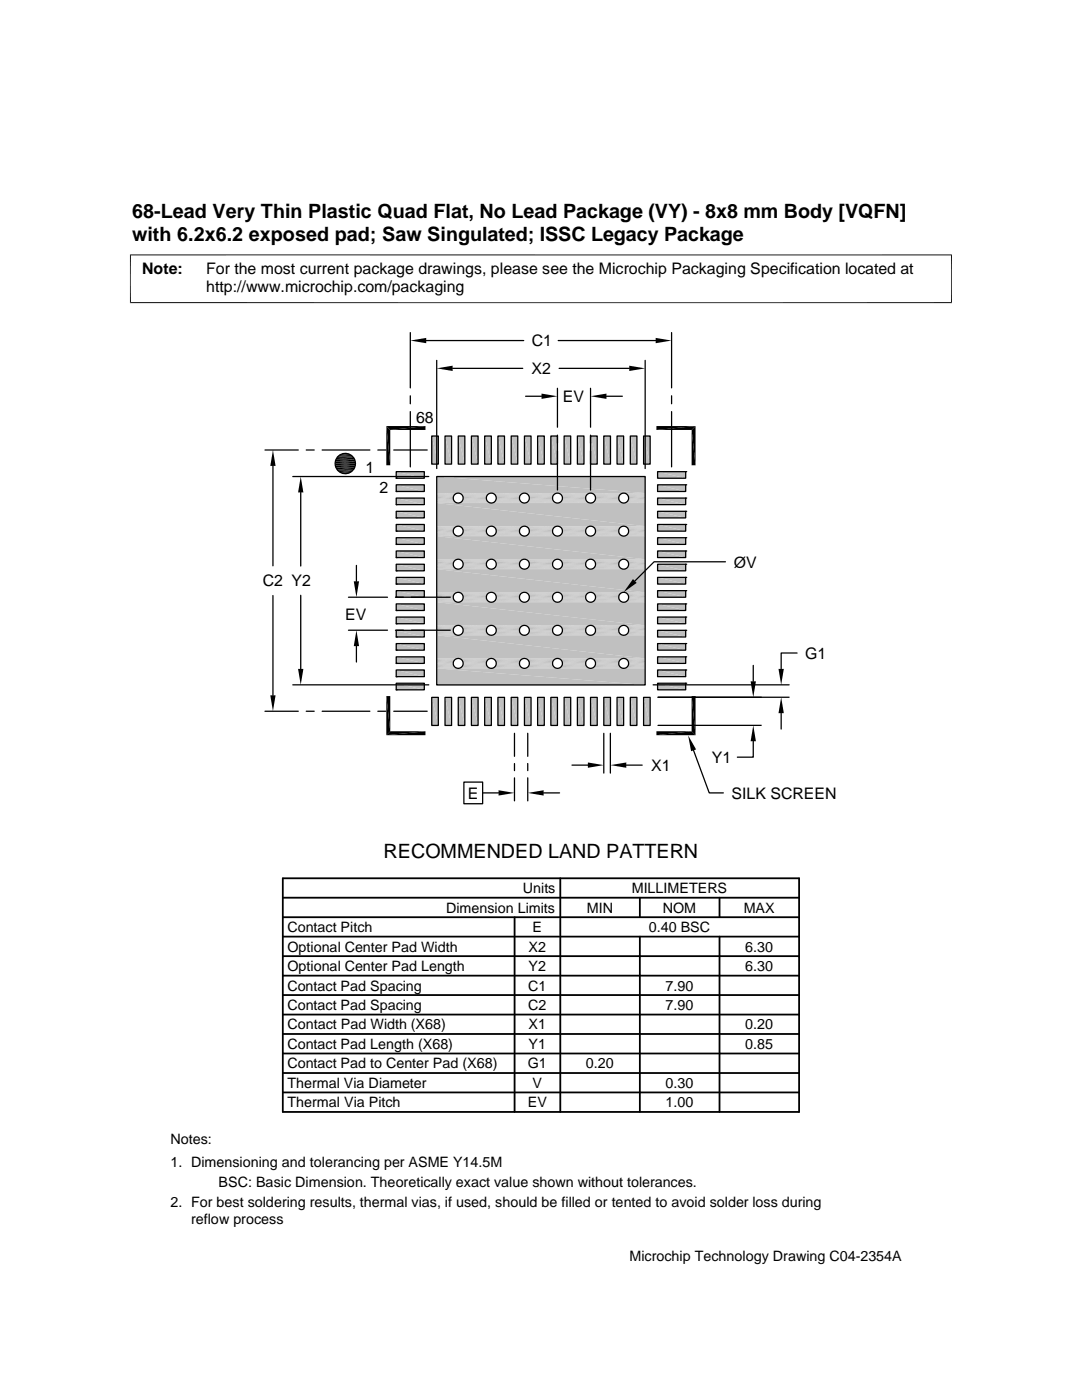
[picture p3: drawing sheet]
<svg xmlns="http://www.w3.org/2000/svg" width="216mm" height="279mm" viewBox="0 0 216 279" stroke-linecap="round" stroke-linejoin="round" font-family="sans-serif">
<g fill="#c0c0c0">
<path d="M128.4 87l1.3 5.6h-1.3z"/>
<path d="M128.4 87h1.3v5.6z"/>
<path d="M125.8 87l1.3 5.6h-1.3z"/>
<path d="M125.8 87h1.3v5.6z"/>
<path d="M123.1 87l1.3 5.6h-1.3z"/>
<path d="M123.1 87h1.3v5.6z"/>
<path d="M120.5 87l1.3 5.6h-1.3z"/>
<path d="M120.5 87h1.3v5.6z"/>
<path d="M117.8 87l1.4 5.6h-1.4z"/>
<path d="M117.8 87h1.4v5.6z"/>
<path d="M115.2 87l1.3 5.6h-1.3z"/>
<path d="M115.2 87h1.3v5.6z"/>
<path d="M112.6 87l1.3 5.6h-1.3z"/>
<path d="M112.6 87h1.3v5.6z"/>
<path d="M109.9 87l1.3 5.6h-1.3z"/>
<path d="M109.9 87h1.3v5.6z"/>
<path d="M107.3 87l1.3 5.6h-1.3z"/>
<path d="M107.3 87h1.3v5.6z"/>
<path d="M104.6 87l1.4 5.6h-1.4z"/>
<path d="M104.6 87h1.4v5.6z"/>
<path d="M102 87l1.3 5.6h-1.3z"/>
<path d="M102 87h1.3v5.6z"/>
<path d="M99.4 87l1.3 5.6h-1.3z"/>
<path d="M99.4 87h1.3v5.6z"/>
<path d="M96.7 87l1.3 5.6h-1.3z"/>
<path d="M96.7 87h1.3v5.6z"/>
<path d="M94.1 87l1.3 5.6h-1.3z"/>
<path d="M94.1 87h1.3v5.6z"/>
<path d="M91.4 87l1.4 5.6h-1.4z"/>
<path d="M91.4 87h1.4v5.6z"/>
<path d="M88.8 87l1.3 5.6h-1.3z"/>
<path d="M88.8 87h1.3v5.6z"/>
<path d="M86.1 87l1.4 5.6h-1.4z"/>
<path d="M86.1 87h1.4v5.6z"/>
<path d="M79.1 94.1l5.6 1.3h-5.6z"/>
<path d="M79.1 94.1h5.6v1.3z"/>
<path d="M131.2 94.1l5.6 1.3h-5.6z"/>
<path d="M131.2 94.1h5.6v1.3z"/>
<path d="M79.1 96.8l5.6 1.3h-5.6z"/>
<path d="M79.1 96.8h5.6v1.3z"/>
<path d="M131.2 96.8l5.6 1.3h-5.6z"/>
<path d="M131.2 96.8h5.6v1.3z"/>
<path d="M79.1 99.4l5.6 1.3h-5.6z"/>
<path d="M79.1 99.4h5.6v1.3z"/>
<path d="M131.2 99.4l5.6 1.3h-5.6z"/>
<path d="M131.2 99.4h5.6v1.3z"/>
<path d="M79.1 102l5.6 1.4h-5.6z"/>
<path d="M79.1 102h5.6v1.4z"/>
<path d="M131.2 102l5.6 1.4h-5.6z"/>
<path d="M131.2 102h5.6v1.4z"/>
<path d="M79.1 104.7l5.6 1.3h-5.6z"/>
<path d="M79.1 104.7h5.6v1.3z"/>
<path d="M131.2 104.7l5.6 1.3h-5.6z"/>
<path d="M131.2 104.7h5.6v1.3z"/>
<path d="M79.1 107.3l5.6 1.3h-5.6z"/>
<path d="M79.1 107.3h5.6v1.3z"/>
<path d="M131.2 107.3l5.6 1.3h-5.6z"/>
<path d="M131.2 107.3h5.6v1.3z"/>
<path d="M79.1 110l5.6 1.3h-5.6z"/>
<path d="M79.1 110h5.6v1.3z"/>
<path d="M131.2 110l5.6 1.3h-5.6z"/>
<path d="M131.2 110h5.6v1.3z"/>
<path d="M79.1 112.6l5.6 1.3h-5.6z"/>
<path d="M79.1 112.6h5.6v1.3z"/>
<path d="M131.2 112.6l5.6 1.3h-5.6z"/>
<path d="M131.2 112.6h5.6v1.3z"/>
<path d="M79.1 115.2l5.6 1.4h-5.6z"/>
<path d="M79.1 115.2h5.6v1.4z"/>
<path d="M131.2 115.2l5.6 1.4h-5.6z"/>
<path d="M131.2 115.2h5.6v1.4z"/>
<path d="M79.1 117.9l5.6 1.3h-5.6z"/>
<path d="M79.1 117.9h5.6v1.3z"/>
<path d="M131.2 117.9l5.6 1.3h-5.6z"/>
<path d="M131.2 117.9h5.6v1.3z"/>
<path d="M79.1 120.5l5.6 1.3h-5.6z"/>
<path d="M79.1 120.5h5.6v1.3z"/>
<path d="M131.2 120.5l5.6 1.3h-5.6z"/>
<path d="M131.2 120.5h5.6v1.3z"/>
<path d="M79.1 123.1l5.6 1.4h-5.6z"/>
<path d="M79.1 123.1h5.6v1.4z"/>
<path d="M131.2 123.1l5.6 1.4h-5.6z"/>
<path d="M131.2 123.1h5.6v1.4z"/>
<path d="M79.1 125.8l5.6 1.3h-5.6z"/>
<path d="M79.1 125.8h5.6v1.3z"/>
<path d="M131.2 125.8l5.6 1.3h-5.6z"/>
<path d="M131.2 125.8h5.6v1.3z"/>
<path d="M79.1 128.4l5.6 1.4h-5.6z"/>
<path d="M79.1 128.4h5.6v1.4z"/>
<path d="M131.2 128.4l5.6 1.4h-5.6z"/>
<path d="M131.2 128.4h5.6v1.4z"/>
<path d="M79.1 131.1l5.6 1.3h-5.6z"/>
<path d="M79.1 131.1h5.6v1.3z"/>
<path d="M131.2 131.1l5.6 1.3h-5.6z"/>
<path d="M131.2 131.1h5.6v1.3z"/>
<path d="M79.1 133.7l5.6 1.3h-5.6z"/>
<path d="M79.1 133.7h5.6v1.3z"/>
<path d="M131.2 133.7l5.6 1.3h-5.6z"/>
<path d="M131.2 133.7h5.6v1.3z"/>
<path d="M79.1 136.4l5.6 1.3h-5.6z"/>
<path d="M79.1 136.4h5.6v1.3z"/>
<path d="M131.2 136.4l5.6 1.3h-5.6z"/>
<path d="M131.2 136.4h5.6v1.3z"/>
<path d="M128.4 139.2l1.3 5.6h-1.3z"/>
<path d="M128.4 139.2h1.3v5.6z"/>
<path d="M125.8 139.2l1.3 5.6h-1.3z"/>
<path d="M125.8 139.2h1.3v5.6z"/>
<path d="M123.1 139.2l1.3 5.6h-1.3z"/>
<path d="M123.1 139.2h1.3v5.6z"/>
<path d="M120.5 139.2l1.3 5.6h-1.3z"/>
<path d="M120.5 139.2h1.3v5.6z"/>
<path d="M117.8 139.2l1.4 5.6h-1.4z"/>
<path d="M117.8 139.2h1.4v5.6z"/>
<path d="M115.2 139.2l1.3 5.6h-1.3z"/>
<path d="M115.2 139.2h1.3v5.6z"/>
<path d="M112.6 139.2l1.3 5.6h-1.3z"/>
<path d="M112.6 139.2h1.3v5.6z"/>
<path d="M109.9 139.2l1.3 5.6h-1.3z"/>
<path d="M109.9 139.2h1.3v5.6z"/>
<path d="M107.3 139.2l1.3 5.6h-1.3z"/>
<path d="M107.3 139.2h1.3v5.6z"/>
<path d="M104.6 139.2l1.4 5.6h-1.4z"/>
<path d="M104.6 139.2h1.4v5.6z"/>
<path d="M102 139.2l1.3 5.6h-1.3z"/>
<path d="M102 139.2h1.3v5.6z"/>
<path d="M99.4 139.2l1.3 5.6h-1.3z"/>
<path d="M99.4 139.2h1.3v5.6z"/>
<path d="M96.7 139.2l1.3 5.6h-1.3z"/>
<path d="M96.7 139.2h1.3v5.6z"/>
<path d="M94.1 139.2l1.3 5.6h-1.3z"/>
<path d="M94.1 139.2h1.3v5.6z"/>
<path d="M91.4 139.2l1.4 5.6h-1.4z"/>
<path d="M91.4 139.2h1.4v5.6z"/>
<path d="M88.8 139.2l1.3 5.6h-1.3z"/>
<path d="M88.8 139.2h1.3v5.6z"/>
<path d="M86.1 139.2l1.4 5.6h-1.4z"/>
<path d="M86.1 139.2h1.4v5.6z"/>
<path d="M87.1 95.1l41.6 3.3h-41.6z"/>
<path d="M87.1 95.1h41.6v3.3z"/>
</g>
<g fill="none" stroke="#c0c0c0" stroke-width=".2">
<path d="M87.1 98.4h41.6M87.1 98.5h4.1M87.1 98.6h3.8M91.7 98.5h6.1M91.9 98.6h5.6M98.3 98.5h6.1M98.5 98.6h5.6M104.9 98.5h6.1M105.1 98.6h5.6M111.5 98.5h6.1M111.7 98.6h5.6M118.1 98.5h6.1"/>
<path d="M118.3 98.6h5.7M124.7 98.5h4M124.9 98.6h3.8M87.1 100.2h3.8M87.1 100.3h4.1M87.1 100.4h41.6M91.7 100.3h6.1M91.9 100.2h5.6M98.3 100.3h6.1M98.5 100.2h5.6M104.9 100.3h6.1M105.1 100.2h5.6"/>
<path d="M111.5 100.3h6.1M111.7 100.2h5.6M118.1 100.3h6.1M118.3 100.2h5.7M124.7 100.3h4M124.9 100.2h3.8"/>
</g>
<g fill="none" stroke="#c0c0c0" stroke-width=".21">
<path d="M87.1 98.8h3.6M87.1 100h3.6M92.1 98.8h5.2M92.1 100h5.2M98.7 98.8h5.2M98.7 100h5.2M105.3 98.8h5.2M105.3 100h5.2M112 98.8h5.1M112 100h5.1M118.6 98.8h5.1M118.6 100h5.1"/>
<path d="M125.2 98.8h3.5M125.2 100h3.5"/>
</g>
<g fill="none" stroke="#c0c0c0" stroke-width=".23">
<path d="M87.1 99h3.5M87.1 99.8h3.5M92.3 99.8h4.9M92.3 99h4.9M98.9 99.8h4.9M98.9 99h4.9M105.5 99.8h4.9M105.5 99h4.9M112.1 99.8h4.9M112.1 99h4.9M118.7 99.8h4.9M118.7 99h4.9"/>
<path d="M125.3 99.8h3.4M125.3 99h3.4"/>
</g>
<g fill="none" stroke="#c0c0c0" stroke-width=".25">
<path d="M87.1 99.3h3.4M87.1 99.5h3.4M92.4 99.5h4.7M92.4 99.3h4.7M99 99.5h4.7M99 99.3h4.7M105.6 99.5h4.7M105.6 99.3h4.7M112.2 99.5h4.7M112.2 99.3h4.7M118.8 99.5h4.7M118.8 99.3h4.7"/>
<path d="M125.4 99.5h3.3M125.4 99.3h3.3"/>
</g>
<g fill="#c0c0c0">
<path d="M87.1 100.4l41.6 4.6h-41.6z"/>
<path d="M87.1 100.4h41.6v4.6z"/>
</g>
<g fill="none" stroke="#c0c0c0" stroke-width=".2">
<path d="M87.1 105h41.6M87.1 105.1h4.1M87.1 105.2h3.8M87.1 105.4h3.6M87.1 106.8h3.8M87.1 106.9h4.1M87.1 107h41.6M91.7 106.9h6.1M91.7 105.1h6.1M91.9 105.2h5.6M91.9 106.8h5.6M92.1 105.4h5.2"/>
<path d="M98.3 106.9h6.1M98.3 105.1h6.1M98.5 105.2h5.6M98.5 106.8h5.6M98.7 105.4h5.2M104.9 105.1h6.1M104.9 106.9h6.1M105.1 105.2h5.6M105.1 106.8h5.6M105.3 105.4h5.2M111.5 105.1h6.1M111.5 106.9h6.1"/>
<path d="M111.7 105.2h5.6M111.7 106.8h5.6M112 105.4h5.1M118.1 105.1h6.1M118.1 106.9h6.1M118.3 105.2h5.7M118.3 106.8h5.7M118.6 105.4h5.1M124.7 105.1h4M124.7 106.9h4M124.9 105.2h3.8M124.9 106.8h3.8"/>
<path d="M125.2 105.4h3.5"/>
</g>
<g fill="none" stroke="#c0c0c0" stroke-width=".25">
<path d="M87.1 105.6h3.5M87.1 105.9h3.4M87.1 106.1h3.4M92.3 105.6h4.9M92.4 106.1h4.7M92.4 105.9h4.7M98.9 105.6h4.9M99 106.1h4.7M99 105.9h4.7M105.5 105.6h4.9M105.6 106.1h4.7M105.6 105.9h4.7"/>
<path d="M112.1 105.6h4.9M112.2 106.1h4.7M112.2 105.9h4.7M118.7 105.6h4.9M118.8 106.1h4.7M118.8 105.9h4.7M125.3 105.6h3.4M125.4 106.1h3.3M125.4 105.9h3.3"/>
</g>
<path d="M87.1 106.4h3.5M92.3 106.4h4.9M98.9 106.4h4.9M105.5 106.4h4.9M112.1 106.4h4.9M118.7 106.4h4.9M125.3 106.4h3.4" fill="none" stroke="#c0c0c0" stroke-width=".23"/>
<path d="M87.1 106.6h3.6M92.1 106.6h5.2M98.7 106.6h5.2M105.3 106.6h5.2M112 106.6h5.1M118.6 106.6h5.1M125.2 106.6h3.5" fill="none" stroke="#c0c0c0" stroke-width=".21"/>
<g fill="#c0c0c0">
<path d="M87.1 107l41.6 4.6h-41.6z"/>
<path d="M87.1 107h41.6v4.6z"/>
</g>
<g fill="none" stroke="#c0c0c0" stroke-width=".2">
<path d="M87.1 111.6h41.6M87.1 111.7h4.1M87.1 111.8h3.8M87.1 112h3.6M87.1 113.4h3.8M87.1 113.5h4.1M87.1 113.6h41.6M91.7 113.5h6.1M91.7 111.7h6.1M91.9 111.8h5.6M91.9 113.4h5.6M92.1 112h5.2"/>
<path d="M98.3 113.5h6.1M98.3 111.7h6.1M98.5 111.8h5.6M98.5 113.4h5.6M98.7 112h5.2M104.9 111.7h6.1M104.9 113.5h6.1M105.1 111.8h5.6M105.1 113.4h5.6M105.3 112h5.2M111.5 111.7h6.1M111.5 113.5h6.1"/>
<path d="M111.7 111.8h5.6M111.7 113.4h5.6M112 112h5.1M118.1 111.7h6.1M118.1 113.5h6.1M118.3 111.8h5.7M118.3 113.4h5.7M118.6 112h5.1M124.7 111.7h4M124.7 113.5h4M124.9 111.8h3.8M124.9 113.4h3.8"/>
<path d="M125.2 112h3.5"/>
</g>
<g fill="none" stroke="#c0c0c0" stroke-width=".25">
<path d="M87.1 112.2h3.5M87.1 112.5h3.4M87.1 112.7h3.4M92.3 112.2h4.9M92.4 112.7h4.7M92.4 112.5h4.7M98.9 112.2h4.9M99 112.7h4.7M99 112.5h4.7M105.5 112.2h4.9M105.6 112.7h4.7M105.6 112.5h4.7"/>
<path d="M112.1 112.2h4.9M112.2 112.7h4.7M112.2 112.5h4.7M118.7 112.2h4.9M118.8 112.7h4.7M118.8 112.5h4.7M125.3 112.2h3.4M125.4 112.7h3.3M125.4 112.5h3.3"/>
</g>
<path d="M87.1 113h3.5M92.3 113h4.9M98.9 113h4.9M105.5 113h4.9M112.1 113h4.9M118.7 113h4.9M125.3 113h3.4" fill="none" stroke="#c0c0c0" stroke-width=".23"/>
<path d="M87.1 113.2h3.6M92.1 113.2h5.2M98.7 113.2h5.2M105.3 113.2h5.2M112 113.2h5.1M118.6 113.2h5.1M125.2 113.2h3.5" fill="none" stroke="#c0c0c0" stroke-width=".21"/>
<g fill="#c0c0c0">
<path d="M87.1 113.6l41.6 4.6h-41.6z"/>
<path d="M87.1 113.6h41.6v4.6z"/>
</g>
<g fill="none" stroke="#c0c0c0" stroke-width=".2">
<path d="M87.1 118.2h41.6M87.1 118.3h4.1M87.1 118.4h3.8M87.1 119.8h3.6M87.1 120h3.8M91.7 118.3h6.1M91.9 118.4h5.6M91.9 120h5.6M92.1 119.8h5.2M98.3 118.3h6.1M98.5 118.4h5.6M98.5 120h5.6"/>
<path d="M98.7 119.8h5.2M104.9 118.3h6.1M105.1 118.4h5.6M105.1 120h5.6M105.3 119.8h5.2M111.5 118.3h6.1M111.7 118.4h5.6M111.7 120h5.6M112 119.8h5.1M118.1 118.3h6.1M118.3 118.4h5.7M118.3 120h5.7"/>
<path d="M118.6 119.8h5.1M124.7 118.3h4M124.9 118.4h3.8M124.9 120h3.8M125.2 119.8h3.5M87.1 120.1h4.1M87.1 120.2h41.6M91.7 120.1h6.1M98.3 120.1h6.1M104.9 120.1h6.1M111.5 120.1h6.1M118.1 120.1h6.1"/>
<path d="M124.7 120.1h4"/>
</g>
<path d="M87.1 118.6h3.6M92.1 118.6h5.2M98.7 118.6h5.2M105.3 118.6h5.2M112 118.6h5.1M118.6 118.6h5.1M125.2 118.6h3.5" fill="none" stroke="#c0c0c0" stroke-width=".21"/>
<path d="M87.1 118.8h3.5M92.3 118.8h4.9M98.9 118.8h4.9M105.5 118.8h4.9M112.1 118.8h4.9M118.7 118.8h4.9M125.3 118.8h3.4" fill="none" stroke="#c0c0c0" stroke-width=".23"/>
<g fill="none" stroke="#c0c0c0" stroke-width=".25">
<path d="M87.1 119.1h3.4M87.1 119.3h3.4M87.1 119.6h3.5M92.3 119.6h4.9M92.4 119.3h4.7M92.4 119.1h4.7M98.9 119.6h4.9M99 119.3h4.7M99 119.1h4.7M105.5 119.6h4.9M105.6 119.3h4.7M105.6 119.1h4.7"/>
<path d="M112.1 119.6h4.9M112.2 119.3h4.7M112.2 119.1h4.7M118.7 119.6h4.9M118.8 119.3h4.7M118.8 119.1h4.7M125.3 119.6h3.4M125.4 119.3h3.3M125.4 119.1h3.3"/>
</g>
<g fill="#c0c0c0">
<path d="M87.1 120.2l41.6 4.6h-41.6z"/>
<path d="M87.1 120.2h41.6v4.6z"/>
</g>
<g fill="none" stroke="#c0c0c0" stroke-width=".2">
<path d="M87.1 124.8h41.6M87.1 124.9h4.1M87.1 125h3.8M87.1 126.4h3.6M87.1 126.6h3.8M87.1 126.7h4.1M87.1 126.8h41.6M91.7 126.7h6.1M91.7 124.9h6.1M91.9 125h5.6M91.9 126.6h5.6M92.1 126.4h5.2"/>
<path d="M98.3 126.7h6.1M98.3 124.9h6.1M98.5 125h5.6M98.5 126.6h5.6M98.7 126.4h5.2M104.9 124.9h6.1M104.9 126.7h6.1M105.1 125h5.6M105.1 126.6h5.6M105.3 126.4h5.2M111.5 124.9h6.1M111.5 126.7h6.1"/>
<path d="M111.7 125h5.6M111.7 126.6h5.6M112 126.4h5.1M118.1 124.9h6.1M118.1 126.7h6.1M118.3 125h5.7M118.3 126.6h5.7M118.6 126.4h5.1M124.7 124.9h4M124.7 126.7h4M124.9 125h3.8M124.9 126.6h3.8"/>
<path d="M125.2 126.4h3.5"/>
</g>
<path d="M87.1 125.2h3.6M92.1 125.2h5.2M98.7 125.2h5.2M105.3 125.2h5.2M112 125.2h5.1M118.6 125.2h5.1M125.2 125.2h3.5" fill="none" stroke="#c0c0c0" stroke-width=".21"/>
<path d="M87.1 125.4h3.5M92.3 125.4h4.9M98.9 125.4h4.9M105.5 125.4h4.9M112.1 125.4h4.9M118.7 125.4h4.9M125.3 125.4h3.4" fill="none" stroke="#c0c0c0" stroke-width=".23"/>
<g fill="none" stroke="#c0c0c0" stroke-width=".25">
<path d="M87.1 125.7h3.4M87.1 125.9h3.4M87.1 126.2h3.5M92.3 126.2h4.9M92.4 125.9h4.7M92.4 125.7h4.7M98.9 126.2h4.9M99 125.9h4.7M99 125.7h4.7M105.5 126.2h4.9M105.6 125.9h4.7M105.6 125.7h4.7"/>
<path d="M112.1 126.2h4.9M112.2 125.9h4.7M112.2 125.7h4.7M118.7 126.2h4.9M118.8 125.9h4.7M118.8 125.7h4.7M125.3 126.2h3.4M125.4 125.9h3.3M125.4 125.7h3.3"/>
</g>
<g fill="#c0c0c0">
<path d="M87.1 126.8l41.6 4.6h-41.6z"/>
<path d="M87.1 126.8h41.6v4.6z"/>
</g>
<g fill="none" stroke="#c0c0c0" stroke-width=".2">
<path d="M87.1 131.4h41.6M87.1 131.5h4.1M87.1 131.6h3.8M87.1 133.2h3.8M87.1 133.3h4.1M87.1 133.4h41.6M91.7 133.3h6.1M91.7 131.5h6.1M91.9 131.6h5.6M91.9 133.2h5.6M98.3 133.3h6.1M98.3 131.5h6.1"/>
<path d="M98.5 131.6h5.6M98.5 133.2h5.6M104.9 131.5h6.1M104.9 133.3h6.1M105.1 131.6h5.6M105.1 133.2h5.6M111.5 131.5h6.1M111.5 133.3h6.1M111.7 131.6h5.6M111.7 133.2h5.6M118.1 131.5h6.1M118.1 133.3h6.1"/>
<path d="M118.3 131.6h5.7M118.3 133.2h5.7M124.7 131.5h4M124.7 133.3h4M124.9 131.6h3.8M124.9 133.2h3.8"/>
</g>
<g fill="none" stroke="#c0c0c0" stroke-width=".21">
<path d="M87.1 131.8h3.6M87.1 133h3.6M92.1 131.8h5.2M92.1 133h5.2M98.7 131.8h5.2M98.7 133h5.2M105.3 131.8h5.2M105.3 133h5.2M112 131.8h5.1M112 133h5.1M118.6 131.8h5.1M118.6 133h5.1"/>
<path d="M125.2 131.8h3.5M125.2 133h3.5"/>
</g>
<g fill="none" stroke="#c0c0c0" stroke-width=".23">
<path d="M87.1 132h3.5M87.1 132.8h3.5M92.3 132.8h4.9M92.3 132h4.9M98.9 132.8h4.9M98.9 132h4.9M105.5 132.8h4.9M105.5 132h4.9M112.1 132.8h4.9M112.1 132h4.9M118.7 132.8h4.9M118.7 132h4.9"/>
<path d="M125.3 132.8h3.4M125.3 132h3.4"/>
</g>
<g fill="none" stroke="#c0c0c0" stroke-width=".25">
<path d="M87.1 132.3h3.4M87.1 132.5h3.4M92.4 132.5h4.7M92.4 132.3h4.7M99 132.5h4.7M99 132.3h4.7M105.6 132.5h4.7M105.6 132.3h4.7M112.2 132.5h4.7M112.2 132.3h4.7M118.8 132.5h4.7M118.8 132.3h4.7"/>
<path d="M125.4 132.5h3.3M125.4 132.3h3.3"/>
</g>
<g fill="#c0c0c0">
<path d="M87.1 133.4l41.6 3.3h-41.6z"/>
<path d="M87.1 133.4h41.6v3.3z"/>
</g>
<g fill="none" stroke="#000" stroke-width=".25">
<path d="M81.9 66.4v11M81.9 79v1.6M85 68h19.5M87.1 71.9v21.6M90.3 73.5h14M104.9 79.1h3.2M111.2 77.5v7.8M111.4 68h19.4M111.6 73.5h14M117.8 77.5v7.8M121 79.1h3.2M128.7 71.9v21.6"/>
<path d="M134 66.4v11M134 79v1.6M52.9 89.8h6.6M54.5 93v19.9M58.4 95.1h27.2M60 98.3v14.7M61.1 89.8h1.6M64.3 89.8h9.5M67.5 91h2.8M67.5 94.1h2.8M75.4 89.8h1.6M78.6 89.8h6.6"/>
<path d="M79.1 99.4h5.6v1.3h-5.6zM79.1 96.8h5.6v1.3h-5.6zM79.1 98.1h.1M79.1 94.1h5.6v1.3h-5.6zM79.1 95.4h.1M81.9 82.1v11.1M86.1 87h1.4v5.6h-1.4zM87.1 95.1h41.6v41.6h-41.6zM88.8 87h1.3v5.6h-1.3zM91.4 87h1.4v5.6h-1.4zM94.1 87h1.3v5.6h-1.3zM96.7 87h1.3v5.6h-1.3z"/>
<path d="M99.4 87h1.3v5.6h-1.3zM102 87h1.3v5.6h-1.3zM104.6 87h1.4v5.6h-1.4zM107.3 87h1.3v5.6h-1.3zM109.9 87h1.3v5.6h-1.3zM111.2 86.8v1.6M111.2 90v7.8M112.6 87h1.3v5.6h-1.3zM115.2 87h1.3v5.6h-1.3zM117.8 86.8v1.6M117.8 90v7.8M117.8 87h1.4v5.6h-1.4z"/>
<path d="M120.5 87h1.3v5.6h-1.3zM123.1 87h1.3v5.6h-1.3zM125.8 87h1.3v5.6h-1.3zM128.4 87h1.3v5.6h-1.3zM131.2 94.1h5.6v1.3h-5.6zM131.2 96.8h5.6v1.3h-5.6zM131.2 99.4h5.6v1.3h-5.6zM134 82.1v11.1M136.8 94.1h.1M136.8 96.8h.1M136.8 99.4h.1M54.5 118.9v19.9"/>
<path d="M60 118.8v14.7M69.5 119.2h7.8M71.1 112.8v3.2M78.9 119.2h1.6M79.1 117.9h5.6v1.3h-5.6zM79.1 119.2h.1M79.1 115.2h5.6v1.4h-5.6zM79.1 116.6h.1M79.1 112.6h5.6v1.3h-5.6zM79.1 113.9h.1M79.1 110h5.6v1.3h-5.6zM79.1 111.3h.1"/>
<path d="M79.1 107.3h5.6v1.3h-5.6zM79.1 108.6h.1M79.1 104.7h5.6v1.3h-5.6zM79.1 106h.1M79.1 102h5.6v1.4h-5.6zM79.1 103.4h.1M79.1 100.7h.1M82.1 119.2h7.8M131.2 102h5.6v1.4h-5.6zM131.2 104.7h5.6v1.3h-5.6zM131.2 107.3h5.6v1.3h-5.6zM131.2 110h5.6v1.3h-5.6z"/>
<path d="M131.2 112.6h5.6v1.3h-5.6zM131.2 115.2h5.6v1.4h-5.6zM131.2 117.9h5.6v1.3h-5.6zM136.8 102h.1M136.8 104.7h.1M136.8 107.3h.1M136.8 110h.1M136.8 112.6h.1M136.8 115.2h.1M136.8 117.9h.1M144.8 112.1h-14.3l-3.8 3.9M58.4 136.7h27.2"/>
<path d="M69.5 125.8h7.8M71.1 128.9v3.2M78.9 125.8h1.6M79.1 136.4h5.6v1.3h-5.6zM79.1 137.7h.1M79.1 133.7h5.6v1.3h-5.6zM79.1 135h.1M79.1 131.1h5.6v1.3h-5.6zM79.1 132.4h.1M79.1 128.4h5.6v1.4h-5.6zM79.1 129.8h.1M79.1 125.8h5.6v1.3h-5.6z"/>
<path d="M79.1 127.1h.1M79.1 123.1h5.6v1.4h-5.6zM79.1 124.5h.1M79.1 120.5h5.6v1.3h-5.6zM79.1 121.8h.1M82.1 125.8h7.8M86.1 139.2h1.4v5.6h-1.4zM88.8 139.2h1.3v5.6h-1.3zM91.4 139.2h1.4v5.6h-1.4zM94.1 139.2h1.3v5.6h-1.3zM96.7 139.2h1.3v5.6h-1.3zM99.4 139.2h1.3v5.6h-1.3z"/>
<path d="M102 139.2h1.3v5.6h-1.3zM104.6 139.2h1.4v5.6h-1.4zM107.3 139.2h1.3v5.6h-1.3zM109.9 139.2h1.3v5.6h-1.3zM112.6 139.2h1.3v5.6h-1.3zM115.2 139.2h1.3v5.6h-1.3zM117.8 139.2h1.4v5.6h-1.4zM120.5 139.2h1.3v5.6h-1.3zM123.1 139.2h1.3v5.6h-1.3zM125.8 139.2h1.3v5.6h-1.3zM128.4 139.2h1.3v5.6h-1.3zM130.3 136.7h27.2"/>
<path d="M131.2 120.5h5.6v1.3h-5.6zM131.2 123.1h5.6v1.4h-5.6zM131.2 125.8h5.6v1.3h-5.6zM131.2 128.4h5.6v1.4h-5.6zM131.2 131.1h5.6v1.3h-5.6zM131.2 133.7h5.6v1.3h-5.6zM131.2 136.4h5.6v1.3h-5.6zM131.3 139.1h26.2M136.8 120.5h.1M136.8 123.1h.1M136.8 125.8h.1M136.8 128.4h.1"/>
<path d="M136.8 131.1h.1M136.8 133.7h.1M136.8 136.4h.1M150.3 132.8v3.2M159 130.3h-3.1v3.2M52.9 141.9h6.6M61.1 141.9h1.6M64.3 141.9h9.5M75.4 141.9h1.6M78.6 141.9h6.6M92.6 156.1h3.7v4.3h-3.7zM96.3 158.2h3.2"/>
<path d="M102.7 146.3v4.6M102.7 152.4v1.4M102.7 155.2v4.6M105.3 146.3v4.6M105.3 152.4v1.4M105.3 155.2v4.6M108.5 158.2h3.2M114.1 152.7h3.2M120.5 146.3v8M121.8 146.3v8M125 152.7h3.1M131.3 144.8h20.6"/>
<path d="M138.4 149.8l3.1 8.4h2.8M150.3 147.9v3.2h-3.2M155.9 142.3v3.2"/>
<circle cx="68.9" cy="92.5" r="2.03"/>
<circle cx="91.4" cy="99.4" r=".99"/>
<circle cx="98" cy="99.4" r=".99"/>
<circle cx="104.6" cy="99.4" r=".99"/>
<circle cx="111.2" cy="99.4" r=".99"/>
<circle cx="117.8" cy="99.4" r=".99"/>
<circle cx="124.4" cy="99.4" r=".99"/>
<circle cx="91.4" cy="112.6" r=".99"/>
<circle cx="91.4" cy="119.2" r=".99"/>
<circle cx="91.4" cy="106" r=".99"/>
<circle cx="98" cy="112.6" r=".99"/>
<circle cx="98" cy="119.2" r=".99"/>
<circle cx="98" cy="106" r=".99"/>
<circle cx="104.6" cy="112.6" r=".99"/>
<circle cx="104.6" cy="119.2" r=".99"/>
<circle cx="104.6" cy="106" r=".99"/>
<circle cx="111.2" cy="112.6" r=".99"/>
<circle cx="111.2" cy="119.2" r=".99"/>
<circle cx="111.2" cy="106" r=".99"/>
<circle cx="117.8" cy="119.2" r=".99"/>
<circle cx="117.8" cy="112.6" r=".99"/>
<circle cx="117.8" cy="106" r=".99"/>
<circle cx="124.4" cy="112.6" r=".99"/>
<circle cx="124.4" cy="119.2" r=".99"/>
<circle cx="124.4" cy="106" r=".99"/>
<circle cx="91.4" cy="125.8" r=".99"/>
<circle cx="91.4" cy="132.4" r=".99"/>
<circle cx="98" cy="125.8" r=".99"/>
<circle cx="98" cy="132.4" r=".99"/>
<circle cx="104.6" cy="125.8" r=".99"/>
<circle cx="104.6" cy="132.4" r=".99"/>
<circle cx="111.2" cy="125.8" r=".99"/>
<circle cx="111.2" cy="132.4" r=".99"/>
<circle cx="117.8" cy="125.8" r=".99"/>
<circle cx="117.8" cy="132.4" r=".99"/>
<circle cx="124.4" cy="125.8" r=".99"/>
<circle cx="124.4" cy="132.4" r=".99"/>
</g>
<g fill="none" stroke="#000" stroke-width=".36">
<path d="M67 91.6h3.8M67 93.5h3.8M56.4 179.2h103M56.4 175.3h103v46.6h-103zM111.8 175.3v46.6M127.7 179.2v3.8M143.6 179.2v3.8M56.4 183h103M56.4 190.8h103M56.4 186.9h103M56.4 194.7h103M56.4 198.6h103"/>
<path d="M102.7 183v38.9M127.7 186.9v35M143.6 186.9v35M56.4 202.5h103M56.4 206.4h103M56.4 214.1h103M56.4 210.2h103M56.4 218h103"/>
</g>
<g fill="#000">
<path d="M81.9 68l3.1-.6v1.1zM87.1 73.5l3.2-.5v1zM108.1 78.5l3.1 .6-3.1 .5zM117.8 79.1l3.2-.6v1.1zM125.6 73l3.1 .5-3.1 .5zM130.8 67.4l3.2 .6-3.2 .5zM54.5 89.8l.5 3.2h-1.1zM60 95.1l.5 3.2h-1zM67.8 94.2l1.9 .2h-1.6zM68.1 90.6h1.6l.3 .2zM68.1 94.4l1.2 .1zM68.1 94.4h1.6l-.4 .1z"/>
<path d="M68.1 90.6l.4-.1 1.2 .1zM68.5 90.5l1.2 .1zM68.5 94.5h.8zM68.5 90.5h.8zM77.1 85l.8 7.9h-.8zM77.1 85h7.8l-7 .8zM77.1 85l.8 .8v7.1zM77.9 85.8l7-.8v.8zM131 85h7.8l-7.8 .8zM131 85.8l7.8-.8-.8 .8zM138 85.8l.8 7.1h-.8zM138 85.8l.8-.8v7.9z"/>
<path d="M70.6 116h1l-.5 3.2zM126.3 115.6l.7 .7-2.6 1.9zM53.9 138.8h1.1l-.5 3.1zM59.5 133.5h1l-.5 3.2zM71.1 125.8l.5 3.1h-1zM138 138.9l.8 7.8-.8-.8zM138 138.9h.8v7.8zM149.8 136h1l-.5 3.1zM155.3 133.5h1.1l-.5 3.2zM77.1 138.9l.8 7-.8 .8zM77.1 138.9h.8v7zM77.1 146.7l7.8-.8v.8z"/>
<path d="M77.9 145.9h7l-7.8 .8zM99.5 157.7l3.2 .5-3.2 .6zM105.3 158.2l3.2-.5v1.1zM117.3 152.2l3.2 .5-3.2 .5zM121.8 152.7l3.2-.5v1zM137.3 146.8l1.6 2.8-1 .3zM131 145.9h7l-7 .8zM131 146.7l7-.8 .8 .8zM150.3 144.8l.5 3.1h-1zM155.9 139.1l.5 3.2h-1.1z"/>
</g>
<path d="M26 50.8v9.7M189.9 50.8v9.7M189.9 50.9h-164M25.9 60.4h164M67.8 94.3h2.2M67.8 90.7h2.2" fill="none" stroke="#000" stroke-width=".2"/>
<path d="M67.2 93.8h3.4M67.2 91.2h3.4" fill="none" stroke="#000" stroke-width=".3"/>
<path d="M66.9 92.3h4M66.9 93.1h4M66.9 91.9h4" fill="none" stroke="#000" stroke-width=".38"/>
<path d="M66.9 92.7h4" fill="none" stroke="#000" stroke-width=".4"/>
<g font-size="3.9">
<text x="26.4" y="43.5">68-Lead Very Thin Plastic Quad Flat, No Lead Package (VY) - 8x8 mm Body [VQFN]</text>
<text x="26.4" y="48">with 6.2x6.2 exposed pad; Saw Singulated; ISSC Legacy Package</text>
<text x="76.5" y="171.1">RECOMMENDED LAND PATTERN</text>
</g>
<g font-size="3.2">
<text x="28.4" y="54.6">Note:</text>
<text x="41.1" y="54.6">For the most current package drawings, please see the Microchip Packaging Specification located at</text>
<text x="41.1" y="58.3">http://www.microchip.com/packaging</text>
<text x="106.1" y="69.1">C1</text>
<text x="106.1" y="74.7">X2</text>
<text x="112.3" y="80.2">EV</text>
<text x="83" y="84.3">68</text>
<text x="72.9" y="94.5">1</text>
<text x="75.7" y="98.3">2</text>
<text x="146.4" y="113.3">ØV</text>
<text x="52.4" y="117">C2 Y2</text>
<text x="68.9" y="123.6">EV</text>
<text x="160.7" y="131.4">G1</text>
<text x="129.9" y="153.8">X1</text>
<text x="142" y="152.3">Y1</text>
<text x="93.3" y="159.4">E</text>
<text x="146" y="159.4">SILK SCREEN</text>
</g>
<g font-size="2.9">
<text x="104.3" y="178.2">Units</text>
<text x="126" y="178.2">MILLIMETERS</text>
<text x="89" y="182.1">Dimension Limits</text>
<text x="117.1" y="182.1">MIN</text>
<text x="132.3" y="182.1">NOM</text>
<text x="148.4" y="182.1">MAX</text>
<text x="57.3" y="189.9">Optional Center Pad Width</text>
<text x="57.3" y="186">Contact Pitch</text>
<text x="105.5" y="189.9">X2</text>
<text x="106.3" y="186">E</text>
<text x="129.5" y="186">0.40 BSC</text>
<text x="148.7" y="189.9">6.30</text>
<text x="57.3" y="197.7">Contact Pad Spacing</text>
<text x="57.3" y="193.8">Optional Center Pad Length</text>
<text x="105.4" y="197.7">C1</text>
<text x="105.5" y="193.8">Y2</text>
<text x="132.8" y="197.7">7.90</text>
<text x="148.7" y="193.8">6.30</text>
<text x="57.3" y="201.6">Contact Pad Spacing</text>
<text x="105.4" y="201.6">C2</text>
<text x="132.8" y="201.6">7.90</text>
<text x="57.3" y="209.3">Contact Pad Length (X68)</text>
<text x="57.3" y="205.4">Contact Pad Width (X68)</text>
<text x="105.5" y="209.3">Y1</text>
<text x="105.5" y="205.4">X1</text>
<text x="148.7" y="209.3">0.85</text>
<text x="148.7" y="205.4">0.20</text>
<text x="57.3" y="213.2">Contact Pad to Center Pad (X68)</text>
<text x="105.3" y="213.2">G1</text>
<text x="116.9" y="213.2">0.20</text>
<text x="57.3" y="217.1">Thermal Via Diameter</text>
<text x="57.3" y="221">Thermal Via Pitch</text>
<text x="105.3" y="221">EV</text>
<text x="106.3" y="217.1">V</text>
<text x="132.8" y="217.1">0.30</text>
<text x="132.8" y="221">1.00</text>
<text x="34" y="228.3">Notes:</text>
<text x="34" y="232.9">1. Dimensioning and tolerancing per ASME Y14.5M</text>
<text x="43.6" y="236.9">BSC: Basic Dimension. Theoretically exact value shown without tolerances.</text>
<text x="34" y="241">2. For best soldering results, thermal vias, if used, should be filled or tented to avoid solder loss during</text>
<text x="38.1" y="244.3">reflow process</text>
<text x="125.6" y="251.7">Microchip Technology Drawing C04-2354A</text>
</g>
</svg>
